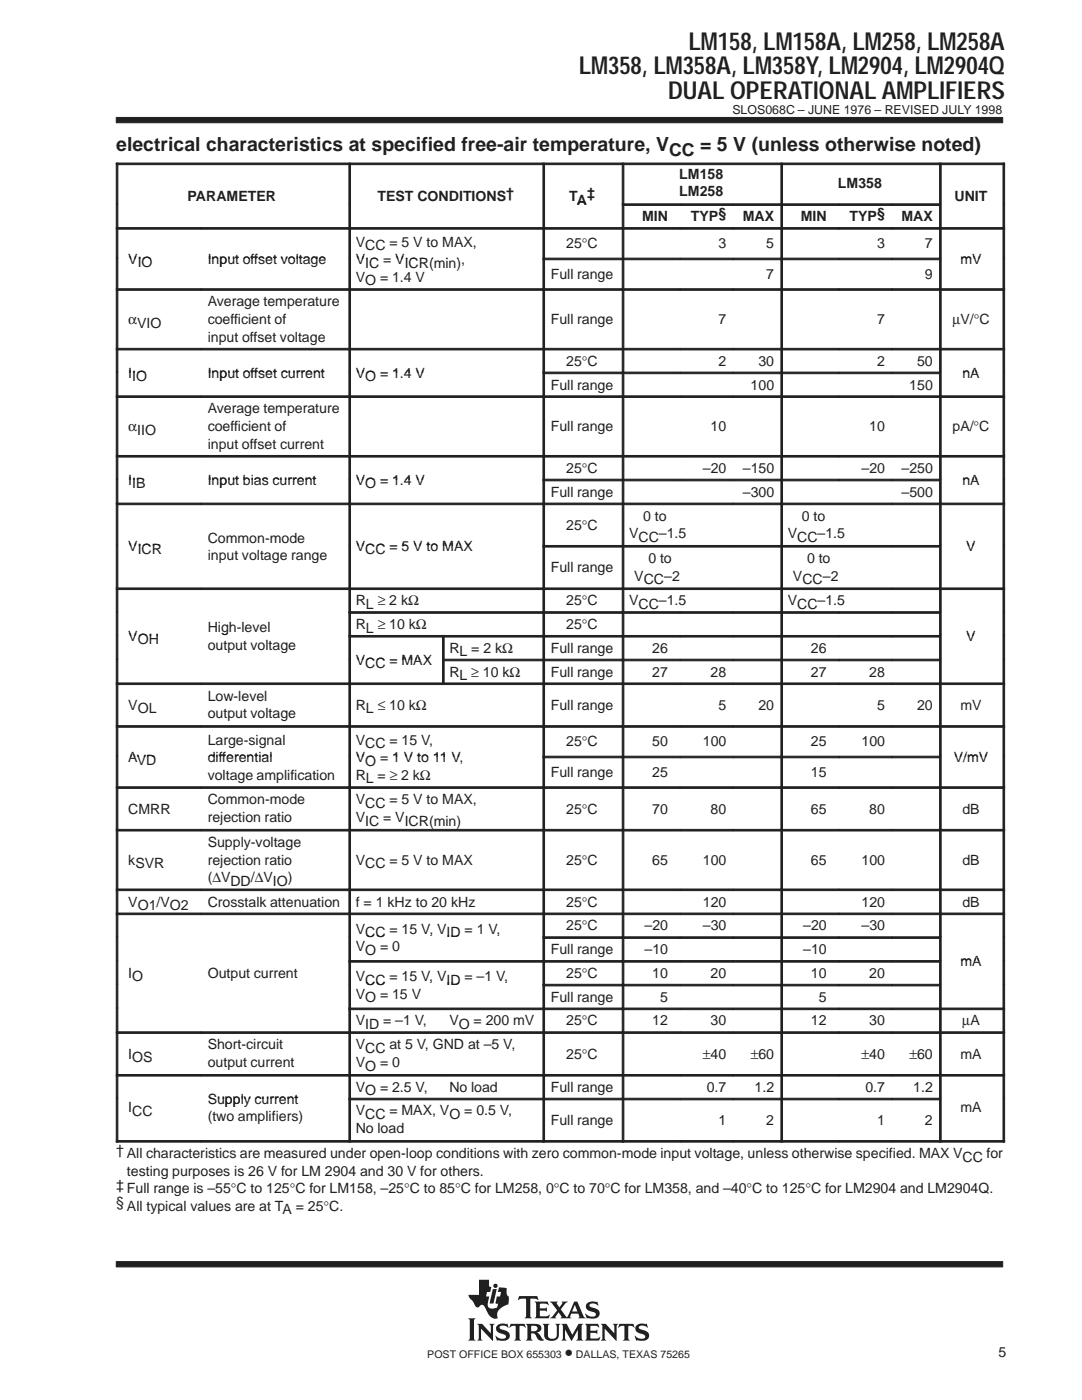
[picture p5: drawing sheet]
<svg xmlns="http://www.w3.org/2000/svg" width="216mm" height="279mm" viewBox="0 0 216 279" stroke-linecap="round" stroke-linejoin="round" font-family="sans-serif">
<g fill="#231f20" stroke="#231f20" stroke-width=".2">
<path d="M23.2 23.4h176.9v1.1h-176.9z" fill-rule="evenodd"/>
<path d="M23.2 251.8h176.9v1h-176.9z" fill-rule="evenodd"/>
</g>
<g fill="#231f20">
<path d="M98.3 257.3h.8l-.6 2.8h-.8z"/>
<path d="M104.9 264.2h1.9a.9 .9 0 0 1 1 .3 .9 .9 0 0 1 0 1.2l-.7 .2 .5 .4 .9 1.2a1.2 1.2 0 0 1-1.6-1l-.3-.4h-.6v1l.3 .4h-1.4l.3-.5v-2.3z" fill-rule="evenodd"/>
<path d="M109.7 259.8h1.6l-.2 .3 .5 .8 .6-.8-.1-.3h1.2l-.4 .2-1 1.3 1.2 1.6 1.5-3.1h.6l1.2 2.9 .4 .4-1.4-.1a.22 .22 0 0 0 .2-.1 .22 .22 0 0 0 0-.3l-.2-.4h-1.4l-.2 .7 .2 .2h-2.2l.2-.3-.5-.9-.7 .9 .2 .3h-1.3l.6-.4 .9-1.2z" fill-rule="evenodd"/>
<path d="M127.1 264.4l.8-.3 .9 .2 .2-.2 .3 .8-.1 .1a1.2 1.2 0 0 0-1.7-.1 1.47 1.47 0 0 0 1.3 .7 1.03 1.03 0 0 1 .7 1.2 1.03 1.03 0 0 1-1.2 .8l-1.1-.1-.2 .1-.4-1 .9 .5h.9a.45 .45 0 0 0 .4-.5 .45 .45 0 0 0-.6-.3l-.2-.1a1.11 1.11 0 0 1-1.2-1.5z" fill-rule="evenodd"/>
<path d="M123.6 264.2h2.8l.2 .8-.6-.4h-.5l-.1 .1v2.4l.3 .4h-1.4l.3-.4v-2.4l-.1-.1h-.5l-.7 .4z" fill-rule="evenodd"/>
<path d="M116.7 264.2h2.6l.2 .8-.6-.4-1.1 .1v.9h1.1l.3-.3v.9l-.4-.2h-1v1l1.3 .1 .7-.3-.3 .7h-2.8l.3-.4v-2.5z" fill-rule="evenodd"/>
<path d="M119.9 264.2h1l1.7 1.9v-1.5l-.3-.4h1l-.3 .4v3l-2.3-2.4v2l.3 .3h-1.1l.3-.4v-2.5z" fill-rule="evenodd"/>
<path d="M112 264.2h1.1l1.1 2.2 1.2-2.2h1l-.3 .4v2.6l.3 .3h-1.4l.3-.4v-1.7l-1.3 2.2-1.3-2.3v1.8l.4 .4h-1.1l.3-.5v-2.3z" fill-rule="evenodd"/>
<path d="M99.3 264.4l.7-.2 1.1 .1 .1-.2 .3 .8-.6-.3h-.8a.41 .41 0 0 0-.4 .4 .41 .41 0 0 0 .5 .4 1.29 1.29 0 0 1 1.5 1.4 1.08 1.08 0 0 1-1.2 .8l-1.1-.1-.2 .1-.4-1 .8 .5 .5 .1 .6-.1 .3-.3a.72 .72 0 0 0-.9-.6 .99 .99 0 0 1-1-.6 .99 .99 0 0 1 .2-1.2z" fill-rule="evenodd"/>
<path d="M101.9 264.2h2.8l.2 .8-.7-.4h-.4l-.1 .1v2.4l.3 .4h-1.4l.3-.4v-2.4l-.1-.1h-.5l-.7 .4z" fill-rule="evenodd"/>
<path d="M108.3 264.2h1.3l-.3 .4v2a.65 .65 0 0 0 .7 .6l.6-.1 .4-.4 .1-2-.3-.5h1l-.3 .4v1.8a1.54 1.54 0 0 1-2.4 .9l-.5-.6v-2.1z" fill-rule="evenodd"/>
<path d="M95.2 264.2h1l1.7 1.9v-1.5l-.3-.4h1.1l-.3 .4v3l-2.4-2.4v1.9l.3 .4h-1.1l.3-.5v-2.3z" fill-rule="evenodd"/>
<path d="M93.4 263.1h1.5l-.3 .4v3.6l.3 .4h-1.5l.3-.4v-3.6z" fill-rule="evenodd"/>
<path d="M103.6 258.7h3.6l.2 .8-.4-.3h-1.2v3.6l.3 .3h-1.4l.2-.2 .1-.3v-3.2l-.1-.2h-.8l-.7 .3z" fill-rule="evenodd"/>
<path d="M106.7 259.8h2.6l.1 .7-.5-.3-1.2 .1v.8h1.1l.3-.2v.9l-.4-.2h-1v1l.2 .1h1.2l.5-.4 .1 .1-.2 .7h-2.8l.3-.5v-2.3z" fill-rule="evenodd"/>
<path d="M117.1 260.2a2.09 2.09 0 0 1 1.9-.3l.2-.2 .1 .9a1.22 1.22 0 0 0-1.7-.1 .82 .82 0 0 0 .9 .5 1.06 1.06 0 0 1 1.2 1.1 1.06 1.06 0 0 1-1.2 1.1l-1.2-.2-.2 .2-.3-1 .8 .5 .8 .1a.46 .46 0 0 0 .5-.5 .46 .46 0 0 0-.5-.5h-.2a1.11 1.11 0 0 1-1.2-1.6z" fill-rule="evenodd"/>
<path d="M95.6 255.4h2v1.3l.4 .2-.2 .9h-.6l-.2 .9h.6l-.3 1.3 .1 .7a.9 .9 0 0 0 1.2 .4l.6-.2 .2-.7-.5-.1 .2-1.4h.7l.2-.9h-.7l.3-.9 1.5 .2v1.1l.2 .4 .2 .1v.7a.81 .81 0 0 1-.6 1.1 2.73 2.73 0 0 0-1.7 1.7l.1 .8-.1 .1a1.81 1.81 0 0 1-2.1-1.5l-.3-.6a.7 .7 0 0 0-.6-.6 .7 .7 0 0 0-.7 .5 1.12 1.12 0 0 1-1.1-1.1l-.7-.8-.2-.6h2.1z" fill-rule="evenodd"/>
<circle cx="98.9" cy="256.6" r=".43"/>
</g>
<g fill="#fff">
<path d="M114.7 260.4l.5 1.3h-1z"/>
<path d="M106 264.6h.6a.56 .56 0 0 1 .6 .5 .56 .56 0 0 1-.6 .6h-.6z" fill-rule="evenodd"/>
</g>
<g fill="#231f20" stroke="#231f20" stroke-width=".2">
<path d="M23.2 32.5h.3v8.2h-.3z" fill-rule="evenodd"/>
<path d="M23.2 32.5h46.4v.4h-46.4z" fill-rule="evenodd"/>
<path d="M69.6 32.5h.3v8.2h-.3z" fill-rule="evenodd"/>
<path d="M69.6 32.5h38.7v.4h-38.7z" fill-rule="evenodd"/>
<path d="M108.3 32.5h.4v8.2h-.4z" fill-rule="evenodd"/>
<path d="M108.3 32.5h15.8v.4h-15.8z" fill-rule="evenodd"/>
<path d="M124.2 32.5h.3v8.2h-.3z" fill-rule="evenodd"/>
<path d="M124.2 32.5h31.6v.4h-31.6z" fill-rule="evenodd"/>
<path d="M155.8 32.5h.3v8.2h-.3z" fill-rule="evenodd"/>
<path d="M155.8 32.5h31.7v.4h-31.7z" fill-rule="evenodd"/>
<path d="M187.5 32.5h.3v8.2h-.3z" fill-rule="evenodd"/>
<path d="M200.1 32.5h.4v8.2h-.4z" fill-rule="evenodd"/>
<path d="M187.5 32.5h13v.4h-13z" fill-rule="evenodd"/>
<path d="M23.2 40.7h.3v4.7h-.3z" fill-rule="evenodd"/>
<path d="M69.6 40.7h.3v4.7h-.3z" fill-rule="evenodd"/>
<path d="M108.3 40.7h.4v4.7h-.4z" fill-rule="evenodd"/>
<path d="M124.2 40.7h.3v4.7h-.3z" fill-rule="evenodd"/>
<path d="M124.2 40.7h11.5v.3h-11.5z" fill-rule="evenodd"/>
<path d="M135.8 40.7h10.5v.3h-10.5z" fill-rule="evenodd"/>
<path d="M146.3 40.7h9.5v.3h-9.5z" fill-rule="evenodd"/>
<path d="M155.8 40.7h.3v4.7h-.3z" fill-rule="evenodd"/>
<path d="M155.8 40.7h11.6v.3h-11.6z" fill-rule="evenodd"/>
<path d="M167.4 40.7h10.6v.3h-10.6z" fill-rule="evenodd"/>
<path d="M178 40.7h9.5v.3h-9.5z" fill-rule="evenodd"/>
<path d="M187.5 40.7h.3v4.7h-.3z" fill-rule="evenodd"/>
<path d="M200.1 40.7h.4v4.7h-.4z" fill-rule="evenodd"/>
<path d="M23.2 45.4h.3v6.1h-.3z" fill-rule="evenodd"/>
<path d="M23.2 45.4h16.9v.3h-16.9z" fill-rule="evenodd"/>
<path d="M40.1 45.4h29.5v.3h-29.5z" fill-rule="evenodd"/>
<path d="M69.6 45.4h.3v6.1h-.3z" fill-rule="evenodd"/>
<path d="M69.6 45.4h38.7v.3h-38.7z" fill-rule="evenodd"/>
<path d="M108.3 45.4h.4v6.1h-.4z" fill-rule="evenodd"/>
<path d="M108.3 45.4h15.8v.3h-15.8z" fill-rule="evenodd"/>
<path d="M124.2 45.4h.3v6.1h-.3z" fill-rule="evenodd"/>
<path d="M124.2 45.4h11.5v.3h-11.5z" fill-rule="evenodd"/>
<path d="M135.8 45.4h10.5v.3h-10.5z" fill-rule="evenodd"/>
<path d="M146.3 45.4h9.5v.3h-9.5z" fill-rule="evenodd"/>
<path d="M155.8 45.4h.3v6.1h-.3z" fill-rule="evenodd"/>
<path d="M155.8 45.4h11.6v.3h-11.6z" fill-rule="evenodd"/>
<path d="M167.4 45.4h10.6v.3h-10.6z" fill-rule="evenodd"/>
<path d="M178 45.4h9.5v.3h-9.5z" fill-rule="evenodd"/>
<path d="M187.5 45.4h.3v6.1h-.3z" fill-rule="evenodd"/>
<path d="M200.1 45.4h.4v6.1h-.4z" fill-rule="evenodd"/>
<path d="M187.5 45.4h13v.3h-13z" fill-rule="evenodd"/>
<path d="M23.2 51.5h.3v6.1h-.3z" fill-rule="evenodd"/>
<path d="M69.6 51.5h.3v6.1h-.3z" fill-rule="evenodd"/>
<path d="M108.3 51.5h.4v6.1h-.4z" fill-rule="evenodd"/>
<path d="M108.3 51.5h15.8v.3h-15.8z" fill-rule="evenodd"/>
<path d="M124.2 51.5h.3v6.1h-.3z" fill-rule="evenodd"/>
<path d="M124.2 51.5h11.5v.3h-11.5z" fill-rule="evenodd"/>
<path d="M135.8 51.5h10.5v.3h-10.5z" fill-rule="evenodd"/>
<path d="M146.3 51.5h9.5v.3h-9.5z" fill-rule="evenodd"/>
<path d="M155.8 51.5h.3v6.1h-.3z" fill-rule="evenodd"/>
<path d="M155.8 51.5h11.6v.3h-11.6z" fill-rule="evenodd"/>
<path d="M167.4 51.5h10.6v.3h-10.6z" fill-rule="evenodd"/>
<path d="M178 51.5h9.5v.3h-9.5z" fill-rule="evenodd"/>
<path d="M187.5 51.5h.3v6.1h-.3z" fill-rule="evenodd"/>
<path d="M200.1 51.5h.4v6.1h-.4z" fill-rule="evenodd"/>
<path d="M23.2 57.6h.3v11.9h-.3z" fill-rule="evenodd"/>
<path d="M23.2 57.6h16.9v.3h-16.9z" fill-rule="evenodd"/>
<path d="M40.1 57.6h29.5v.3h-29.5z" fill-rule="evenodd"/>
<path d="M69.6 57.6h.3v11.9h-.3z" fill-rule="evenodd"/>
<path d="M69.6 57.6h38.7v.3h-38.7z" fill-rule="evenodd"/>
<path d="M108.3 57.6h.4v11.9h-.4z" fill-rule="evenodd"/>
<path d="M108.3 57.6h15.8v.3h-15.8z" fill-rule="evenodd"/>
<path d="M124.2 57.6h.3v11.9h-.3z" fill-rule="evenodd"/>
<path d="M124.2 57.6h11.5v.3h-11.5z" fill-rule="evenodd"/>
<path d="M135.8 57.6h10.5v.3h-10.5z" fill-rule="evenodd"/>
<path d="M146.3 57.6h9.5v.3h-9.5z" fill-rule="evenodd"/>
<path d="M155.8 57.6h.3v11.9h-.3z" fill-rule="evenodd"/>
<path d="M155.8 57.6h11.6v.3h-11.6z" fill-rule="evenodd"/>
<path d="M167.4 57.6h10.6v.3h-10.6z" fill-rule="evenodd"/>
<path d="M178 57.6h9.5v.3h-9.5z" fill-rule="evenodd"/>
<path d="M187.5 57.6h.3v11.9h-.3z" fill-rule="evenodd"/>
<path d="M200.1 57.6h.4v11.9h-.4z" fill-rule="evenodd"/>
<path d="M187.5 57.6h13v.3h-13z" fill-rule="evenodd"/>
<path d="M23.2 69.5h.3v4.7h-.3z" fill-rule="evenodd"/>
<path d="M23.2 69.5h16.9v.3h-16.9z" fill-rule="evenodd"/>
<path d="M40.1 69.5h29.5v.3h-29.5z" fill-rule="evenodd"/>
<path d="M69.6 69.5h.3v4.7h-.3z" fill-rule="evenodd"/>
<path d="M69.6 69.5h38.7v.3h-38.7z" fill-rule="evenodd"/>
<path d="M108.3 69.5h.4v4.7h-.4z" fill-rule="evenodd"/>
<path d="M108.3 69.5h15.8v.3h-15.8z" fill-rule="evenodd"/>
<path d="M124.2 69.5h.3v4.7h-.3z" fill-rule="evenodd"/>
<path d="M124.2 69.5h11.5v.3h-11.5z" fill-rule="evenodd"/>
<path d="M135.8 69.5h10.5v.3h-10.5z" fill-rule="evenodd"/>
<path d="M146.3 69.5h9.5v.3h-9.5z" fill-rule="evenodd"/>
<path d="M155.8 69.5h.3v4.7h-.3z" fill-rule="evenodd"/>
<path d="M155.8 69.5h11.6v.3h-11.6z" fill-rule="evenodd"/>
<path d="M167.4 69.5h10.6v.3h-10.6z" fill-rule="evenodd"/>
<path d="M178 69.5h9.5v.3h-9.5z" fill-rule="evenodd"/>
<path d="M187.5 69.5h.3v4.7h-.3z" fill-rule="evenodd"/>
<path d="M200.1 69.5h.4v4.7h-.4z" fill-rule="evenodd"/>
<path d="M187.5 69.5h13v.3h-13z" fill-rule="evenodd"/>
<path d="M23.2 74.3h.3v4.7h-.3z" fill-rule="evenodd"/>
<path d="M69.6 74.3h.3v4.7h-.3z" fill-rule="evenodd"/>
<path d="M108.3 74.3h.4v4.7h-.4z" fill-rule="evenodd"/>
<path d="M108.3 74.3h15.8v.3h-15.8z" fill-rule="evenodd"/>
<path d="M124.2 74.3h.3v4.7h-.3z" fill-rule="evenodd"/>
<path d="M124.2 74.3h11.5v.3h-11.5z" fill-rule="evenodd"/>
<path d="M135.8 74.3h10.5v.3h-10.5z" fill-rule="evenodd"/>
<path d="M146.3 74.3h9.5v.3h-9.5z" fill-rule="evenodd"/>
<path d="M155.8 74.3h.3v4.7h-.3z" fill-rule="evenodd"/>
<path d="M155.8 74.3h11.6v.3h-11.6z" fill-rule="evenodd"/>
<path d="M167.4 74.3h10.6v.3h-10.6z" fill-rule="evenodd"/>
<path d="M178 74.3h9.5v.3h-9.5z" fill-rule="evenodd"/>
<path d="M187.5 74.3h.3v4.7h-.3z" fill-rule="evenodd"/>
<path d="M200.1 74.3h.4v4.7h-.4z" fill-rule="evenodd"/>
<path d="M23.2 79h.3v11.9h-.3z" fill-rule="evenodd"/>
<path d="M23.2 79h16.9v.3h-16.9z" fill-rule="evenodd"/>
<path d="M40.1 79h29.5v.3h-29.5z" fill-rule="evenodd"/>
<path d="M69.6 79h.3v11.9h-.3z" fill-rule="evenodd"/>
<path d="M69.6 79h38.7v.3h-38.7z" fill-rule="evenodd"/>
<path d="M108.3 79h.4v11.9h-.4z" fill-rule="evenodd"/>
<path d="M108.3 79h15.8v.3h-15.8z" fill-rule="evenodd"/>
<path d="M124.2 79h.3v11.9h-.3z" fill-rule="evenodd"/>
<path d="M124.2 79h11.5v.3h-11.5z" fill-rule="evenodd"/>
<path d="M135.8 79h10.5v.3h-10.5z" fill-rule="evenodd"/>
<path d="M146.3 79h9.5v.3h-9.5z" fill-rule="evenodd"/>
<path d="M155.8 79h.3v11.9h-.3z" fill-rule="evenodd"/>
<path d="M155.8 79h11.6v.3h-11.6z" fill-rule="evenodd"/>
<path d="M167.4 79h10.6v.3h-10.6z" fill-rule="evenodd"/>
<path d="M178 79h9.5v.3h-9.5z" fill-rule="evenodd"/>
<path d="M187.5 79h.3v11.9h-.3z" fill-rule="evenodd"/>
<path d="M200.1 79h.4v11.9h-.4z" fill-rule="evenodd"/>
<path d="M187.5 79h13v.3h-13z" fill-rule="evenodd"/>
<path d="M23.2 90.9h.3v4.7h-.3z" fill-rule="evenodd"/>
<path d="M23.2 90.9h16.9v.3h-16.9z" fill-rule="evenodd"/>
<path d="M40.1 90.9h29.5v.3h-29.5z" fill-rule="evenodd"/>
<path d="M69.6 90.9h.3v4.7h-.3z" fill-rule="evenodd"/>
<path d="M69.6 90.9h38.7v.3h-38.7z" fill-rule="evenodd"/>
<path d="M108.3 90.9h.4v4.7h-.4z" fill-rule="evenodd"/>
<path d="M108.3 90.9h15.8v.3h-15.8z" fill-rule="evenodd"/>
<path d="M124.2 90.9h.3v4.7h-.3z" fill-rule="evenodd"/>
<path d="M124.2 90.9h11.5v.3h-11.5z" fill-rule="evenodd"/>
<path d="M135.8 90.9h10.5v.3h-10.5z" fill-rule="evenodd"/>
<path d="M146.3 90.9h9.5v.3h-9.5z" fill-rule="evenodd"/>
<path d="M155.8 90.9h.3v4.7h-.3z" fill-rule="evenodd"/>
<path d="M155.8 90.9h11.6v.3h-11.6z" fill-rule="evenodd"/>
<path d="M167.4 90.9h10.6v.3h-10.6z" fill-rule="evenodd"/>
<path d="M178 90.9h9.5v.3h-9.5z" fill-rule="evenodd"/>
<path d="M187.5 90.9h.3v4.7h-.3z" fill-rule="evenodd"/>
<path d="M200.1 90.9h.4v4.7h-.4z" fill-rule="evenodd"/>
<path d="M187.5 90.9h13v.3h-13z" fill-rule="evenodd"/>
<path d="M23.2 95.6h.3v4.8h-.3z" fill-rule="evenodd"/>
<path d="M69.6 95.6h.3v4.8h-.3z" fill-rule="evenodd"/>
<path d="M108.3 95.6h.4v4.8h-.4z" fill-rule="evenodd"/>
<path d="M108.3 95.6h15.8v.4h-15.8z" fill-rule="evenodd"/>
<path d="M124.2 95.6h.3v4.8h-.3z" fill-rule="evenodd"/>
<path d="M124.2 95.6h11.5v.4h-11.5z" fill-rule="evenodd"/>
<path d="M135.8 95.6h10.5v.4h-10.5z" fill-rule="evenodd"/>
<path d="M146.3 95.6h9.5v.4h-9.5z" fill-rule="evenodd"/>
<path d="M155.8 95.6h.3v4.8h-.3z" fill-rule="evenodd"/>
<path d="M155.8 95.6h11.6v.4h-11.6z" fill-rule="evenodd"/>
<path d="M167.4 95.6h10.6v.4h-10.6z" fill-rule="evenodd"/>
<path d="M178 95.6h9.5v.4h-9.5z" fill-rule="evenodd"/>
<path d="M187.5 95.6h.3v4.8h-.3z" fill-rule="evenodd"/>
<path d="M200.1 95.6h.4v4.8h-.4z" fill-rule="evenodd"/>
<path d="M23.2 100.4h.3v8.4h-.3z" fill-rule="evenodd"/>
<path d="M23.2 100.4h16.9v.3h-16.9z" fill-rule="evenodd"/>
<path d="M40.1 100.4h29.5v.3h-29.5z" fill-rule="evenodd"/>
<path d="M69.6 100.4h.3v8.4h-.3z" fill-rule="evenodd"/>
<path d="M69.6 100.4h38.7v.3h-38.7z" fill-rule="evenodd"/>
<path d="M108.3 100.4h.4v8.4h-.4z" fill-rule="evenodd"/>
<path d="M108.3 100.4h15.8v.3h-15.8z" fill-rule="evenodd"/>
<path d="M124.2 100.4h.3v8.4h-.3z" fill-rule="evenodd"/>
<path d="M124.2 100.4h22.1v.3h-22.1z" fill-rule="evenodd"/>
<path d="M146.3 100.4h9.5v.3h-9.5z" fill-rule="evenodd"/>
<path d="M155.8 100.4h.3v8.4h-.3z" fill-rule="evenodd"/>
<path d="M155.8 100.4h22.2v.3h-22.2z" fill-rule="evenodd"/>
<path d="M178 100.4h9.5v.3h-9.5z" fill-rule="evenodd"/>
<path d="M187.5 100.4h.3v8.4h-.3z" fill-rule="evenodd"/>
<path d="M200.1 100.4h.4v8.4h-.4z" fill-rule="evenodd"/>
<path d="M187.5 100.4h13v.3h-13z" fill-rule="evenodd"/>
<path d="M23.2 108.9h.3v8.4h-.3z" fill-rule="evenodd"/>
<path d="M69.6 108.9h.3v8.4h-.3z" fill-rule="evenodd"/>
<path d="M108.3 108.9h.4v8.4h-.4z" fill-rule="evenodd"/>
<path d="M108.3 108.9h15.8v.3h-15.8z" fill-rule="evenodd"/>
<path d="M124.2 108.9h.3v8.4h-.3z" fill-rule="evenodd"/>
<path d="M124.2 108.9h22.1v.3h-22.1z" fill-rule="evenodd"/>
<path d="M146.3 108.9h9.5v.3h-9.5z" fill-rule="evenodd"/>
<path d="M155.8 108.9h.3v8.4h-.3z" fill-rule="evenodd"/>
<path d="M155.8 108.9h22.2v.3h-22.2z" fill-rule="evenodd"/>
<path d="M178 108.9h9.5v.3h-9.5z" fill-rule="evenodd"/>
<path d="M187.5 108.9h.3v8.4h-.3z" fill-rule="evenodd"/>
<path d="M200.1 108.9h.4v8.4h-.4z" fill-rule="evenodd"/>
<path d="M23.2 117.3h.3v4.8h-.3z" fill-rule="evenodd"/>
<path d="M23.2 117.3h16.9v.4h-16.9z" fill-rule="evenodd"/>
<path d="M40.1 117.3h29.5v.4h-29.5z" fill-rule="evenodd"/>
<path d="M69.6 117.3h.3v4.8h-.3z" fill-rule="evenodd"/>
<path d="M69.6 117.3h38.7v.4h-38.7z" fill-rule="evenodd"/>
<path d="M108.3 117.3h.4v4.8h-.4z" fill-rule="evenodd"/>
<path d="M108.3 117.3h15.8v.4h-15.8z" fill-rule="evenodd"/>
<path d="M124.2 117.3h.3v4.8h-.3z" fill-rule="evenodd"/>
<path d="M124.2 117.3h22.1v.4h-22.1z" fill-rule="evenodd"/>
<path d="M146.3 117.3h9.5v.4h-9.5z" fill-rule="evenodd"/>
<path d="M155.8 117.3h.3v4.8h-.3z" fill-rule="evenodd"/>
<path d="M155.8 117.3h22.2v.4h-22.2z" fill-rule="evenodd"/>
<path d="M178 117.3h9.5v.4h-9.5z" fill-rule="evenodd"/>
<path d="M187.5 117.3h.3v4.8h-.3z" fill-rule="evenodd"/>
<path d="M200.1 117.3h.4v4.8h-.4z" fill-rule="evenodd"/>
<path d="M187.5 117.3h13v.4h-13z" fill-rule="evenodd"/>
<path d="M23.2 122.1h.3v4.7h-.3z" fill-rule="evenodd"/>
<path d="M69.6 122.1h.3v4.7h-.3z" fill-rule="evenodd"/>
<path d="M69.6 122.1h38.7v.3h-38.7z" fill-rule="evenodd"/>
<path d="M108.3 122.1h.4v4.7h-.4z" fill-rule="evenodd"/>
<path d="M108.3 122.1h15.8v.3h-15.8z" fill-rule="evenodd"/>
<path d="M124.2 122.1h.3v4.7h-.3z" fill-rule="evenodd"/>
<path d="M124.2 122.1h11.5v.3h-11.5z" fill-rule="evenodd"/>
<path d="M135.8 122.1h10.5v.3h-10.5z" fill-rule="evenodd"/>
<path d="M146.3 122.1h9.5v.3h-9.5z" fill-rule="evenodd"/>
<path d="M155.8 122.1h.3v4.7h-.3z" fill-rule="evenodd"/>
<path d="M155.8 122.1h11.6v.3h-11.6z" fill-rule="evenodd"/>
<path d="M167.4 122.1h10.6v.3h-10.6z" fill-rule="evenodd"/>
<path d="M178 122.1h9.5v.3h-9.5z" fill-rule="evenodd"/>
<path d="M187.5 122.1h.3v4.7h-.3z" fill-rule="evenodd"/>
<path d="M200.1 122.1h.4v4.7h-.4z" fill-rule="evenodd"/>
<path d="M23.2 126.8h.3v4.7h-.3z" fill-rule="evenodd"/>
<path d="M69.6 126.8h.3v4.7h-.3z" fill-rule="evenodd"/>
<path d="M69.6 126.8h18.7v.3h-18.7z" fill-rule="evenodd"/>
<path d="M88.3 126.8h.3v4.7h-.3z" fill-rule="evenodd"/>
<path d="M88.3 126.8h20v.3h-20z" fill-rule="evenodd"/>
<path d="M108.3 126.8h.4v4.7h-.4z" fill-rule="evenodd"/>
<path d="M108.3 126.8h15.8v.3h-15.8z" fill-rule="evenodd"/>
<path d="M124.2 126.8h.3v4.7h-.3z" fill-rule="evenodd"/>
<path d="M124.2 126.8h11.5v.3h-11.5z" fill-rule="evenodd"/>
<path d="M135.8 126.8h10.5v.3h-10.5z" fill-rule="evenodd"/>
<path d="M146.3 126.8h9.5v.3h-9.5z" fill-rule="evenodd"/>
<path d="M155.8 126.8h.3v4.7h-.3z" fill-rule="evenodd"/>
<path d="M155.8 126.8h11.6v.3h-11.6z" fill-rule="evenodd"/>
<path d="M167.4 126.8h10.6v.3h-10.6z" fill-rule="evenodd"/>
<path d="M178 126.8h9.5v.3h-9.5z" fill-rule="evenodd"/>
<path d="M187.5 126.8h.3v4.7h-.3z" fill-rule="evenodd"/>
<path d="M200.1 126.8h.4v4.7h-.4z" fill-rule="evenodd"/>
<path d="M23.2 131.6h.3v4.7h-.3z" fill-rule="evenodd"/>
<path d="M69.6 131.6h.3v4.7h-.3z" fill-rule="evenodd"/>
<path d="M88.3 131.6h.3v4.7h-.3z" fill-rule="evenodd"/>
<path d="M88.3 131.6h20v.3h-20z" fill-rule="evenodd"/>
<path d="M108.3 131.6h.4v4.7h-.4z" fill-rule="evenodd"/>
<path d="M108.3 131.6h15.8v.3h-15.8z" fill-rule="evenodd"/>
<path d="M124.2 131.6h.3v4.7h-.3z" fill-rule="evenodd"/>
<path d="M124.2 131.6h11.5v.3h-11.5z" fill-rule="evenodd"/>
<path d="M135.8 131.6h10.5v.3h-10.5z" fill-rule="evenodd"/>
<path d="M146.3 131.6h9.5v.3h-9.5z" fill-rule="evenodd"/>
<path d="M155.8 131.6h.3v4.7h-.3z" fill-rule="evenodd"/>
<path d="M155.8 131.6h11.6v.3h-11.6z" fill-rule="evenodd"/>
<path d="M167.4 131.6h10.6v.3h-10.6z" fill-rule="evenodd"/>
<path d="M178 131.6h9.5v.3h-9.5z" fill-rule="evenodd"/>
<path d="M187.5 131.6h.3v4.7h-.3z" fill-rule="evenodd"/>
<path d="M200.1 131.6h.4v4.7h-.4z" fill-rule="evenodd"/>
<path d="M23.2 136.3h.3v8.5h-.3z" fill-rule="evenodd"/>
<path d="M23.2 136.3h16.9v.3h-16.9z" fill-rule="evenodd"/>
<path d="M40.1 136.3h29.5v.3h-29.5z" fill-rule="evenodd"/>
<path d="M69.6 136.3h.3v8.5h-.3z" fill-rule="evenodd"/>
<path d="M69.6 136.3h38.7v.3h-38.7z" fill-rule="evenodd"/>
<path d="M108.3 136.3h.4v8.5h-.4z" fill-rule="evenodd"/>
<path d="M108.3 136.3h15.8v.3h-15.8z" fill-rule="evenodd"/>
<path d="M124.2 136.3h.3v8.5h-.3z" fill-rule="evenodd"/>
<path d="M124.2 136.3h11.5v.3h-11.5z" fill-rule="evenodd"/>
<path d="M135.8 136.3h10.5v.3h-10.5z" fill-rule="evenodd"/>
<path d="M146.3 136.3h9.5v.3h-9.5z" fill-rule="evenodd"/>
<path d="M155.8 136.3h.3v8.5h-.3z" fill-rule="evenodd"/>
<path d="M155.8 136.3h11.6v.3h-11.6z" fill-rule="evenodd"/>
<path d="M167.4 136.3h10.6v.3h-10.6z" fill-rule="evenodd"/>
<path d="M178 136.3h9.5v.3h-9.5z" fill-rule="evenodd"/>
<path d="M187.5 136.3h.3v8.5h-.3z" fill-rule="evenodd"/>
<path d="M200.1 136.3h.4v8.5h-.4z" fill-rule="evenodd"/>
<path d="M187.5 136.3h13v.3h-13z" fill-rule="evenodd"/>
<path d="M23.2 144.8h.3v6.1h-.3z" fill-rule="evenodd"/>
<path d="M23.2 144.8h16.9v.3h-16.9z" fill-rule="evenodd"/>
<path d="M40.1 144.8h29.5v.3h-29.5z" fill-rule="evenodd"/>
<path d="M69.6 144.8h.3v6.1h-.3z" fill-rule="evenodd"/>
<path d="M69.6 144.8h38.7v.3h-38.7z" fill-rule="evenodd"/>
<path d="M108.3 144.8h.4v6.1h-.4z" fill-rule="evenodd"/>
<path d="M108.3 144.8h15.8v.3h-15.8z" fill-rule="evenodd"/>
<path d="M124.2 144.8h.3v6.1h-.3z" fill-rule="evenodd"/>
<path d="M124.2 144.8h11.5v.3h-11.5z" fill-rule="evenodd"/>
<path d="M135.8 144.8h10.5v.3h-10.5z" fill-rule="evenodd"/>
<path d="M146.3 144.8h9.5v.3h-9.5z" fill-rule="evenodd"/>
<path d="M155.8 144.8h.3v6.1h-.3z" fill-rule="evenodd"/>
<path d="M155.8 144.8h11.6v.3h-11.6z" fill-rule="evenodd"/>
<path d="M167.4 144.8h10.6v.3h-10.6z" fill-rule="evenodd"/>
<path d="M178 144.8h9.5v.3h-9.5z" fill-rule="evenodd"/>
<path d="M187.5 144.8h.3v6.1h-.3z" fill-rule="evenodd"/>
<path d="M200.1 144.8h.4v6.1h-.4z" fill-rule="evenodd"/>
<path d="M187.5 144.8h13v.3h-13z" fill-rule="evenodd"/>
<path d="M23.2 150.9h.3v6.1h-.3z" fill-rule="evenodd"/>
<path d="M69.6 150.9h.3v6.1h-.3z" fill-rule="evenodd"/>
<path d="M108.3 150.9h.4v6.1h-.4z" fill-rule="evenodd"/>
<path d="M108.3 150.9h15.8v.3h-15.8z" fill-rule="evenodd"/>
<path d="M124.2 150.9h.3v6.1h-.3z" fill-rule="evenodd"/>
<path d="M124.2 150.9h11.5v.3h-11.5z" fill-rule="evenodd"/>
<path d="M135.8 150.9h10.5v.3h-10.5z" fill-rule="evenodd"/>
<path d="M146.3 150.9h9.5v.3h-9.5z" fill-rule="evenodd"/>
<path d="M155.8 150.9h.3v6.1h-.3z" fill-rule="evenodd"/>
<path d="M155.8 150.9h11.6v.3h-11.6z" fill-rule="evenodd"/>
<path d="M167.4 150.9h10.6v.3h-10.6z" fill-rule="evenodd"/>
<path d="M178 150.9h9.5v.3h-9.5z" fill-rule="evenodd"/>
<path d="M187.5 150.9h.3v6.1h-.3z" fill-rule="evenodd"/>
<path d="M200.1 150.9h.4v6.1h-.4z" fill-rule="evenodd"/>
<path d="M23.2 157h.3v8.5h-.3z" fill-rule="evenodd"/>
<path d="M23.2 157h16.9v.3h-16.9z" fill-rule="evenodd"/>
<path d="M40.1 157h29.5v.3h-29.5z" fill-rule="evenodd"/>
<path d="M69.6 157h.3v8.5h-.3z" fill-rule="evenodd"/>
<path d="M69.6 157h38.7v.3h-38.7z" fill-rule="evenodd"/>
<path d="M108.3 157h.4v8.5h-.4z" fill-rule="evenodd"/>
<path d="M108.3 157h15.8v.3h-15.8z" fill-rule="evenodd"/>
<path d="M124.2 157h.3v8.5h-.3z" fill-rule="evenodd"/>
<path d="M124.2 157h11.5v.3h-11.5z" fill-rule="evenodd"/>
<path d="M135.8 157h10.5v.3h-10.5z" fill-rule="evenodd"/>
<path d="M146.3 157h9.5v.3h-9.5z" fill-rule="evenodd"/>
<path d="M155.8 157h.3v8.5h-.3z" fill-rule="evenodd"/>
<path d="M155.8 157h11.6v.3h-11.6z" fill-rule="evenodd"/>
<path d="M167.4 157h10.6v.3h-10.6z" fill-rule="evenodd"/>
<path d="M178 157h9.5v.3h-9.5z" fill-rule="evenodd"/>
<path d="M187.5 157h.3v8.5h-.3z" fill-rule="evenodd"/>
<path d="M200.1 157h.4v8.5h-.4z" fill-rule="evenodd"/>
<path d="M187.5 157h13v.3h-13z" fill-rule="evenodd"/>
<path d="M23.2 165.5h.3v11.9h-.3z" fill-rule="evenodd"/>
<path d="M23.2 165.5h16.9v.3h-16.9z" fill-rule="evenodd"/>
<path d="M40.1 165.5h29.5v.3h-29.5z" fill-rule="evenodd"/>
<path d="M69.6 165.5h.3v11.9h-.3z" fill-rule="evenodd"/>
<path d="M69.6 165.5h38.7v.3h-38.7z" fill-rule="evenodd"/>
<path d="M108.3 165.5h.4v11.9h-.4z" fill-rule="evenodd"/>
<path d="M108.3 165.5h15.8v.3h-15.8z" fill-rule="evenodd"/>
<path d="M124.2 165.5h.3v11.9h-.3z" fill-rule="evenodd"/>
<path d="M124.2 165.5h11.5v.3h-11.5z" fill-rule="evenodd"/>
<path d="M135.8 165.5h10.5v.3h-10.5z" fill-rule="evenodd"/>
<path d="M146.3 165.5h9.5v.3h-9.5z" fill-rule="evenodd"/>
<path d="M155.8 165.5h.3v11.9h-.3z" fill-rule="evenodd"/>
<path d="M155.8 165.5h11.6v.3h-11.6z" fill-rule="evenodd"/>
<path d="M167.4 165.5h10.6v.3h-10.6z" fill-rule="evenodd"/>
<path d="M178 165.5h9.5v.3h-9.5z" fill-rule="evenodd"/>
<path d="M187.5 165.5h.3v11.9h-.3z" fill-rule="evenodd"/>
<path d="M200.1 165.5h.4v11.9h-.4z" fill-rule="evenodd"/>
<path d="M187.5 165.5h13v.3h-13z" fill-rule="evenodd"/>
<path d="M23.2 177.4h.3v4.8h-.3z" fill-rule="evenodd"/>
<path d="M23.2 177.4h16.9v.3h-16.9z" fill-rule="evenodd"/>
<path d="M40.1 177.4h29.5v.3h-29.5z" fill-rule="evenodd"/>
<path d="M69.6 177.4h.3v4.8h-.3z" fill-rule="evenodd"/>
<path d="M69.6 177.4h38.7v.3h-38.7z" fill-rule="evenodd"/>
<path d="M108.3 177.4h.4v4.8h-.4z" fill-rule="evenodd"/>
<path d="M108.3 177.4h15.8v.3h-15.8z" fill-rule="evenodd"/>
<path d="M124.2 177.4h.3v4.8h-.3z" fill-rule="evenodd"/>
<path d="M124.2 177.4h11.5v.3h-11.5z" fill-rule="evenodd"/>
<path d="M135.8 177.4h10.5v.3h-10.5z" fill-rule="evenodd"/>
<path d="M146.3 177.4h9.5v.3h-9.5z" fill-rule="evenodd"/>
<path d="M155.8 177.4h.3v4.8h-.3z" fill-rule="evenodd"/>
<path d="M155.8 177.4h11.6v.3h-11.6z" fill-rule="evenodd"/>
<path d="M167.4 177.4h10.6v.3h-10.6z" fill-rule="evenodd"/>
<path d="M178 177.4h9.5v.3h-9.5z" fill-rule="evenodd"/>
<path d="M187.5 177.4h.3v4.8h-.3z" fill-rule="evenodd"/>
<path d="M200.1 177.4h.4v4.8h-.4z" fill-rule="evenodd"/>
<path d="M187.5 177.4h13v.3h-13z" fill-rule="evenodd"/>
<path d="M23.2 182.2h.3v4.7h-.3z" fill-rule="evenodd"/>
<path d="M23.2 182.2h16.9v.3h-16.9z" fill-rule="evenodd"/>
<path d="M40.1 182.2h29.5v.3h-29.5z" fill-rule="evenodd"/>
<path d="M69.6 182.2h.3v4.7h-.3z" fill-rule="evenodd"/>
<path d="M69.6 182.2h38.7v.3h-38.7z" fill-rule="evenodd"/>
<path d="M108.3 182.2h.4v4.7h-.4z" fill-rule="evenodd"/>
<path d="M108.3 182.2h15.8v.3h-15.8z" fill-rule="evenodd"/>
<path d="M124.2 182.2h.3v4.7h-.3z" fill-rule="evenodd"/>
<path d="M124.2 182.2h11.5v.3h-11.5z" fill-rule="evenodd"/>
<path d="M135.8 182.2h10.5v.3h-10.5z" fill-rule="evenodd"/>
<path d="M146.3 182.2h9.5v.3h-9.5z" fill-rule="evenodd"/>
<path d="M155.8 182.2h.3v4.7h-.3z" fill-rule="evenodd"/>
<path d="M155.8 182.2h11.6v.3h-11.6z" fill-rule="evenodd"/>
<path d="M167.4 182.2h10.6v.3h-10.6z" fill-rule="evenodd"/>
<path d="M178 182.2h9.5v.3h-9.5z" fill-rule="evenodd"/>
<path d="M187.5 182.2h.3v4.7h-.3z" fill-rule="evenodd"/>
<path d="M200.1 182.2h.4v4.7h-.4z" fill-rule="evenodd"/>
<path d="M187.5 182.2h13v.3h-13z" fill-rule="evenodd"/>
<path d="M23.2 187h.3v4.7h-.3z" fill-rule="evenodd"/>
<path d="M69.6 187h.3v4.7h-.3z" fill-rule="evenodd"/>
<path d="M108.3 187h.4v4.7h-.4z" fill-rule="evenodd"/>
<path d="M108.3 187h15.8v.3h-15.8z" fill-rule="evenodd"/>
<path d="M124.2 187h.3v4.7h-.3z" fill-rule="evenodd"/>
<path d="M124.2 187h11.5v.3h-11.5z" fill-rule="evenodd"/>
<path d="M135.8 187h10.5v.3h-10.5z" fill-rule="evenodd"/>
<path d="M146.3 187h9.5v.3h-9.5z" fill-rule="evenodd"/>
<path d="M155.8 187h.3v4.7h-.3z" fill-rule="evenodd"/>
<path d="M155.8 187h11.6v.3h-11.6z" fill-rule="evenodd"/>
<path d="M167.4 187h10.6v.3h-10.6z" fill-rule="evenodd"/>
<path d="M178 187h9.5v.3h-9.5z" fill-rule="evenodd"/>
<path d="M187.5 187h.3v4.7h-.3z" fill-rule="evenodd"/>
<path d="M200.1 187h.4v4.7h-.4z" fill-rule="evenodd"/>
<path d="M23.2 191.7h.3v4.7h-.3z" fill-rule="evenodd"/>
<path d="M69.6 191.7h.3v4.7h-.3z" fill-rule="evenodd"/>
<path d="M69.6 191.7h38.7v.3h-38.7z" fill-rule="evenodd"/>
<path d="M108.3 191.7h.4v4.7h-.4z" fill-rule="evenodd"/>
<path d="M108.3 191.7h15.8v.3h-15.8z" fill-rule="evenodd"/>
<path d="M124.2 191.7h.3v4.7h-.3z" fill-rule="evenodd"/>
<path d="M124.2 191.7h11.5v.3h-11.5z" fill-rule="evenodd"/>
<path d="M135.8 191.7h10.5v.3h-10.5z" fill-rule="evenodd"/>
<path d="M146.3 191.7h9.5v.3h-9.5z" fill-rule="evenodd"/>
<path d="M155.8 191.7h.3v4.7h-.3z" fill-rule="evenodd"/>
<path d="M155.8 191.7h11.6v.3h-11.6z" fill-rule="evenodd"/>
<path d="M167.4 191.7h10.6v.3h-10.6z" fill-rule="evenodd"/>
<path d="M178 191.7h9.5v.3h-9.5z" fill-rule="evenodd"/>
<path d="M187.5 191.7h.3v4.7h-.3z" fill-rule="evenodd"/>
<path d="M200.1 191.7h.4v4.7h-.4z" fill-rule="evenodd"/>
<path d="M23.2 196.4h.3v4.8h-.3z" fill-rule="evenodd"/>
<path d="M69.6 196.4h.3v4.8h-.3z" fill-rule="evenodd"/>
<path d="M108.3 196.4h.4v4.8h-.4z" fill-rule="evenodd"/>
<path d="M108.3 196.4h15.8v.4h-15.8z" fill-rule="evenodd"/>
<path d="M124.2 196.4h.3v4.8h-.3z" fill-rule="evenodd"/>
<path d="M124.2 196.4h11.5v.4h-11.5z" fill-rule="evenodd"/>
<path d="M135.8 196.4h10.5v.4h-10.5z" fill-rule="evenodd"/>
<path d="M146.3 196.4h9.5v.4h-9.5z" fill-rule="evenodd"/>
<path d="M155.8 196.4h.3v4.8h-.3z" fill-rule="evenodd"/>
<path d="M155.8 196.4h11.6v.4h-11.6z" fill-rule="evenodd"/>
<path d="M167.4 196.4h10.6v.4h-10.6z" fill-rule="evenodd"/>
<path d="M178 196.4h9.5v.4h-9.5z" fill-rule="evenodd"/>
<path d="M187.5 196.4h.3v4.8h-.3z" fill-rule="evenodd"/>
<path d="M200.1 196.4h.4v4.8h-.4z" fill-rule="evenodd"/>
<path d="M23.2 201.2h.3v4.7h-.3z" fill-rule="evenodd"/>
<path d="M69.6 201.2h.3v4.7h-.3z" fill-rule="evenodd"/>
<path d="M69.6 201.2h18.7v.3h-18.7z" fill-rule="evenodd"/>
<path d="M88.3 201.2h20v.3h-20z" fill-rule="evenodd"/>
<path d="M108.3 201.2h.4v4.7h-.4z" fill-rule="evenodd"/>
<path d="M108.3 201.2h15.8v.3h-15.8z" fill-rule="evenodd"/>
<path d="M124.2 201.2h.3v4.7h-.3z" fill-rule="evenodd"/>
<path d="M124.2 201.2h11.5v.3h-11.5z" fill-rule="evenodd"/>
<path d="M135.8 201.2h10.5v.3h-10.5z" fill-rule="evenodd"/>
<path d="M146.3 201.2h9.5v.3h-9.5z" fill-rule="evenodd"/>
<path d="M155.8 201.2h.3v4.7h-.3z" fill-rule="evenodd"/>
<path d="M155.8 201.2h11.6v.3h-11.6z" fill-rule="evenodd"/>
<path d="M167.4 201.2h10.6v.3h-10.6z" fill-rule="evenodd"/>
<path d="M178 201.2h9.5v.3h-9.5z" fill-rule="evenodd"/>
<path d="M187.5 201.2h.3v4.7h-.3z" fill-rule="evenodd"/>
<path d="M200.1 201.2h.4v4.7h-.4z" fill-rule="evenodd"/>
<path d="M187.5 201.2h13v.3h-13z" fill-rule="evenodd"/>
<path d="M23.2 205.9h.3v8.5h-.3z" fill-rule="evenodd"/>
<path d="M23.2 205.9h16.9v.3h-16.9z" fill-rule="evenodd"/>
<path d="M40.1 205.9h29.5v.3h-29.5z" fill-rule="evenodd"/>
<path d="M69.6 205.9h.3v8.5h-.3z" fill-rule="evenodd"/>
<path d="M69.6 205.9h38.7v.3h-38.7z" fill-rule="evenodd"/>
<path d="M108.3 205.9h.4v8.5h-.4z" fill-rule="evenodd"/>
<path d="M108.3 205.9h15.8v.3h-15.8z" fill-rule="evenodd"/>
<path d="M124.2 205.9h.3v8.5h-.3z" fill-rule="evenodd"/>
<path d="M124.2 205.9h11.5v.3h-11.5z" fill-rule="evenodd"/>
<path d="M135.8 205.9h10.5v.3h-10.5z" fill-rule="evenodd"/>
<path d="M146.3 205.9h9.5v.3h-9.5z" fill-rule="evenodd"/>
<path d="M155.8 205.9h.3v8.5h-.3z" fill-rule="evenodd"/>
<path d="M155.8 205.9h11.6v.3h-11.6z" fill-rule="evenodd"/>
<path d="M167.4 205.9h10.6v.3h-10.6z" fill-rule="evenodd"/>
<path d="M178 205.9h9.5v.3h-9.5z" fill-rule="evenodd"/>
<path d="M187.5 205.9h.3v8.5h-.3z" fill-rule="evenodd"/>
<path d="M200.1 205.9h.4v8.5h-.4z" fill-rule="evenodd"/>
<path d="M187.5 205.9h13v.3h-13z" fill-rule="evenodd"/>
<path d="M23.2 214.4h.3v4.8h-.3z" fill-rule="evenodd"/>
<path d="M23.2 214.4h16.9v.4h-16.9z" fill-rule="evenodd"/>
<path d="M40.1 214.4h29.5v.4h-29.5z" fill-rule="evenodd"/>
<path d="M69.6 214.4h.3v4.8h-.3z" fill-rule="evenodd"/>
<path d="M69.6 214.4h18.7v.4h-18.7z" fill-rule="evenodd"/>
<path d="M88.3 214.4h20v.4h-20z" fill-rule="evenodd"/>
<path d="M108.3 214.4h.4v4.8h-.4z" fill-rule="evenodd"/>
<path d="M108.3 214.4h15.8v.4h-15.8z" fill-rule="evenodd"/>
<path d="M124.2 214.4h.3v4.8h-.3z" fill-rule="evenodd"/>
<path d="M124.2 214.4h11.5v.4h-11.5z" fill-rule="evenodd"/>
<path d="M135.8 214.4h10.5v.4h-10.5z" fill-rule="evenodd"/>
<path d="M146.3 214.4h9.5v.4h-9.5z" fill-rule="evenodd"/>
<path d="M155.8 214.4h.3v4.8h-.3z" fill-rule="evenodd"/>
<path d="M155.8 214.4h11.6v.4h-11.6z" fill-rule="evenodd"/>
<path d="M167.4 214.4h10.6v.4h-10.6z" fill-rule="evenodd"/>
<path d="M178 214.4h9.5v.4h-9.5z" fill-rule="evenodd"/>
<path d="M187.5 214.4h.3v4.8h-.3z" fill-rule="evenodd"/>
<path d="M200.1 214.4h.4v4.8h-.4z" fill-rule="evenodd"/>
<path d="M187.5 214.4h13v.4h-13z" fill-rule="evenodd"/>
<path d="M23.2 219.2h.3v8.7h-.3z" fill-rule="evenodd"/>
<path d="M23.2 227.6h16.9v.3h-16.9z" fill-rule="evenodd"/>
<path d="M40.1 227.6h29.5v.3h-29.5z" fill-rule="evenodd"/>
<path d="M69.6 219.2h.3v8.7h-.3z" fill-rule="evenodd"/>
<path d="M69.6 219.2h38.7v.3h-38.7z" fill-rule="evenodd"/>
<path d="M69.6 227.6h38.7v.3h-38.7z" fill-rule="evenodd"/>
<path d="M108.3 219.2h.4v8.7h-.4z" fill-rule="evenodd"/>
<path d="M108.3 219.2h15.8v.3h-15.8z" fill-rule="evenodd"/>
<path d="M108.3 227.6h15.8v.3h-15.8z" fill-rule="evenodd"/>
<path d="M124.2 219.2h.3v8.7h-.3z" fill-rule="evenodd"/>
<path d="M124.2 219.2h11.5v.3h-11.5z" fill-rule="evenodd"/>
<path d="M124.2 227.6h11.5v.3h-11.5z" fill-rule="evenodd"/>
<path d="M135.8 219.2h10.5v.3h-10.5z" fill-rule="evenodd"/>
<path d="M135.8 227.6h10.5v.3h-10.5z" fill-rule="evenodd"/>
<path d="M146.3 219.2h9.5v.3h-9.5z" fill-rule="evenodd"/>
<path d="M146.3 227.6h9.5v.3h-9.5z" fill-rule="evenodd"/>
<path d="M155.8 219.2h.3v8.7h-.3z" fill-rule="evenodd"/>
<path d="M155.8 219.2h11.6v.3h-11.6z" fill-rule="evenodd"/>
<path d="M155.8 227.6h11.6v.3h-11.6z" fill-rule="evenodd"/>
<path d="M167.4 219.2h10.6v.3h-10.6z" fill-rule="evenodd"/>
<path d="M167.4 227.6h10.6v.3h-10.6z" fill-rule="evenodd"/>
<path d="M178 219.2h9.5v.3h-9.5z" fill-rule="evenodd"/>
<path d="M178 227.6h9.5v.3h-9.5z" fill-rule="evenodd"/>
<path d="M187.5 219.2h.3v8.7h-.3z" fill-rule="evenodd"/>
<path d="M200.1 219.2h.4v8.7h-.4z" fill-rule="evenodd"/>
<path d="M187.5 227.6h13v.3h-13z" fill-rule="evenodd"/>
</g>
<g font-size="4.9" fill="#231f20">
<text x="137.4" y="9.9">LM158, LM158A, LM258, LM258A</text>
<text x="115.5" y="14.8">LM358, LM358A, LM358Y, LM2904, LM2904Q</text>
<text x="133.3" y="19.7">DUAL OPERATIONAL AMPLIFIERS</text>
</g>
<text font-size="3.9" fill="#231f20" x="23.2" y="30.2">electrical characteristics at specified free-air temperature, V</text>
<g font-size="3.5" fill="#231f20">
<text x="133.5" y="31.1">CC = 5 V (unless otherwise noted)</text>
<text x="112.7" y="271">•</text>
</g>
<g font-size="2.8" fill="#231f20">
<text x="135.5" y="35.7">LM158</text>
<text x="37.4" y="40.1">PARAMETER</text>
<text x="75.3" y="40.2">TEST CONDITIONS†</text>
<text x="113.6" y="40.2">TA‡</text>
<text x="115.1" y="40.9">A</text>
<text x="135.5" y="39.2">LM258</text>
<text x="167.2" y="37.5">LM358</text>
<text x="190.5" y="40.1">UNIT</text>
<text x="128.1" y="44.2">MIN</text>
<text x="137.9" y="44.2">TYP§</text>
<text x="148.2" y="44.2">MAX</text>
<text x="159.8" y="44.2">MIN</text>
<text x="169.5" y="44.2">TYP§</text>
<text x="179.9" y="44.2">MAX</text>
<text x="25.6" y="52.6">VIO</text>
<text x="41.4" y="52.6">Input offset voltage</text>
<text x="71" y="49.2">VCC = 5 V to MAX,</text>
<text x="71" y="52.7">VIC</text>
<text x="71" y="52.7">VIC = VICR(</text>
<text x="78.9" y="52.7">VICR(min)</text>
<text x="88.9" y="53.4">i ),</text>
<text x="113" y="49.6">25°C</text>
<text x="143.4" y="49.6">3</text>
<text x="152.9" y="49.6">5</text>
<text x="175" y="49.6">3</text>
<text x="184.6" y="49.6">7</text>
<text x="191.6" y="52.6">mV</text>
<text x="71" y="56.2">VO = 1.4 V</text>
<text x="109.9" y="55.7">Full range</text>
<text x="152.9" y="55.7">7</text>
<text x="184.6" y="55.7">9</text>
<text x="25.6" y="64.7">αVIO</text>
<text x="41.4" y="61.1">Average temperature</text>
<text x="41.4" y="64.7">coefficient of</text>
<text x="109.9" y="64.7">Full range</text>
<text x="143.4" y="64.7">7</text>
<text x="175" y="64.7">7</text>
<text x="190" y="64.7">µV/°C</text>
<text x="41.4" y="68.2">input offset voltage</text>
<text x="25.6" y="75.4">IIO</text>
<text x="41.4" y="75.4">Input offset current</text>
<text x="71" y="75.4">VO = 1.4 V</text>
<text x="71" y="75.4">VO = 1 4 V</text>
<text x="109.9" y="77.7">Full range</text>
<text x="113" y="73">25°C</text>
<text x="143.4" y="73">2</text>
<text x="149.8" y="77.7">100</text>
<text x="151.3" y="73">30</text>
<text x="175" y="73">2</text>
<text x="181.4" y="77.7">150</text>
<text x="183" y="73">50</text>
<text x="192" y="75.4">nA</text>
<text x="41.4" y="82.5">Average temperature</text>
<text x="25.6" y="86.1">αIIO</text>
<text x="41.4" y="86">coefficient of</text>
<text x="41.4" y="89.5">input offset current</text>
<text x="109.9" y="86.1">Full range</text>
<text x="141.8" y="86.1">10</text>
<text x="173.5" y="86.1">10</text>
<text x="190.1" y="86.1">pA/°C</text>
<text x="113" y="94.4">25°C</text>
<text x="140.2" y="94.4">–20</text>
<text x="148.2" y="94.4">–150</text>
<text x="171.9" y="94.4">–20</text>
<text x="179.9" y="94.4">–250</text>
<text x="25.6" y="96.7">IIB</text>
<text x="41.4" y="96.7">Input bias current</text>
<text x="71" y="96.7">VO = 1.4 V</text>
<text x="71" y="96.7">VO = 1 4 V</text>
<text x="109.9" y="99.1">Full range</text>
<text x="148.2" y="99.1">–300</text>
<text x="179.9" y="99.1">–500</text>
<text x="192" y="96.7">nA</text>
<text x="113" y="105.7">25°C</text>
<text x="125.5" y="107.4">VCC–1.5</text>
<text x="128.3" y="103.9">0 to</text>
<text x="157.2" y="107.4">VCC–1.5</text>
<text x="160" y="103.9">0 to</text>
<text x="25.6" y="110">VICR</text>
<text x="41.4" y="108.3">Common-mode</text>
<text x="41.4" y="111.8">input voltage range</text>
<text x="71" y="110">VCC = 5 V to MAX</text>
<text x="129.4" y="112.3">0 to</text>
<text x="161" y="112.3">0 to</text>
<text x="192.8" y="110">V</text>
<text x="109.9" y="114.2">Full range</text>
<text x="126.6" y="115.9">VCC–2</text>
<text x="158.2" y="115.9">VCC–2</text>
<text x="71" y="120.8">RL ≥ 2 kΩ</text>
<text x="71" y="125.6">RL ≥ 10 kΩ</text>
<text x="113" y="120.8">25°C</text>
<text x="113" y="125.6">25°C</text>
<text x="125.5" y="120.8">VCC–1.5</text>
<text x="157.2" y="120.8">VCC–1.5</text>
<text x="25.6" y="127.9">VOH</text>
<text x="41.4" y="126.2">High-level</text>
<text x="41.4" y="129.7">output voltage</text>
<text x="44.1" y="126.2">g</text>
<text x="89.7" y="130.3">RL = 2 kΩ</text>
<text x="109.9" y="130.3">Full range</text>
<text x="130.2" y="130.3">26</text>
<text x="161.8" y="130.3">26</text>
<text x="192.8" y="127.9">V</text>
<text x="71" y="132.7">VCC = MAX</text>
<text x="89.7" y="135">RL ≥ 10 kΩ</text>
<text x="109.9" y="135">Full range</text>
<text x="130.2" y="135">27</text>
<text x="141.8" y="135">28</text>
<text x="161.8" y="135">27</text>
<text x="173.5" y="135">28</text>
<text x="25.6" y="141.7">VOL</text>
<text x="41.4" y="139.8">Low-level</text>
<text x="41.4" y="143.3">output voltage</text>
<text x="71" y="141.7">RL ≤ 10 kΩ</text>
<text x="109.9" y="141.7">Full range</text>
<text x="143.4" y="141.7">5</text>
<text x="151.3" y="141.7">20</text>
<text x="175" y="141.7">5</text>
<text x="183" y="141.7">20</text>
<text x="191.6" y="141.7">mV</text>
<text x="41.4" y="148.6">Large-signal</text>
<text x="71" y="148.6">VCC = 15 V,</text>
<text x="113" y="149">25°C</text>
<text x="130.2" y="149">50</text>
<text x="140.2" y="149">100</text>
<text x="161.8" y="149">25</text>
<text x="171.9" y="149">100</text>
<text x="25.6" y="152">AVD</text>
<text x="41.4" y="152.1">differential</text>
<text x="41.4" y="155.6">voltage amplification</text>
<text x="71" y="155.6">RL = ≥ 2 kΩ</text>
<text x="71" y="152.1">VO</text>
<text x="71" y="152.1">VO = 1 V to 11 V,</text>
<text x="78.3" y="152.1">1 V to 11 V</text>
<text x="109.9" y="155.1">Full range</text>
<text x="130.2" y="155.1">25</text>
<text x="161.8" y="155.1">15</text>
<text x="190.3" y="152">V/mV</text>
<text x="41.4" y="160.5">Common-mode</text>
<text x="71" y="160.5">VCC = 5 V to MAX,</text>
<text x="25.6" y="162.4">CMRR</text>
<text x="41.4" y="164.1">rejection ratio</text>
<text x="71" y="164.1">VIC = VICR(min)</text>
<text x="113" y="162.4">25°C</text>
<text x="130.2" y="162.4">70</text>
<text x="141.8" y="162.4">80</text>
<text x="161.8" y="162.4">65</text>
<text x="173.5" y="162.4">80</text>
<text x="192" y="162.4">dB</text>
<text x="25.6" y="172.6">kSVR</text>
<text x="41.4" y="169">Supply-voltage</text>
<text x="41.4" y="172.6">rejection ratio</text>
<text x="71" y="172.6">VCC = 5 V to MAX</text>
<text x="113" y="172.6">25°C</text>
<text x="130.2" y="172.6">65</text>
<text x="140.2" y="172.6">100</text>
<text x="161.8" y="172.6">65</text>
<text x="171.9" y="172.6">100</text>
<text x="192" y="172.6">dB</text>
<text x="41.4" y="176.1">(∆VDD/∆VIO)</text>
<text x="25.6" y="180.9">VO1/VO2</text>
<text x="41.4" y="180.9">Crosstalk attenuation</text>
<text x="71" y="180.9">f = 1 kHz to 20 kHz</text>
<text x="113" y="180.9">25°C</text>
<text x="113" y="185.7">25°C</text>
<text x="128.6" y="185.7">–20</text>
<text x="140.2" y="180.9">120</text>
<text x="140.2" y="185.7">–30</text>
<text x="160.3" y="185.7">–20</text>
<text x="171.9" y="180.9">120</text>
<text x="171.9" y="185.7">–30</text>
<text x="192" y="180.9">dB</text>
<text x="71" y="186.4">VCC = 15 V, VID</text>
<text x="71" y="189.9">VO = 0</text>
<text x="72.9" y="187.1">CC</text>
<text x="85.7" y="186.4">,</text>
<text x="89.1" y="187.1">ID = 1 V,,</text>
<text x="109.9" y="190.4">Full range</text>
<text x="128.6" y="190.4">–10</text>
<text x="160.3" y="190.4">–10</text>
<text x="25.6" y="195.2">IO</text>
<text x="41.4" y="195.2">Output current</text>
<text x="71" y="195.8">VCC = 15 V, VID</text>
<text x="72.9" y="196.5">CC</text>
<text x="85.7" y="195.8">,</text>
<text x="89.1" y="196.5">ID = –1 V,,</text>
<text x="113" y="195.2">25°C</text>
<text x="130.2" y="195.2">10</text>
<text x="141.8" y="195.2">20</text>
<text x="161.8" y="195.2">10</text>
<text x="173.5" y="195.2">20</text>
<text x="191.6" y="192.8">mA</text>
<text x="71" y="199.4">VO = 15 V</text>
<text x="109.9" y="199.9">Full range</text>
<text x="131.7" y="199.9">5</text>
<text x="163.4" y="199.9">5</text>
<text x="41.4" y="209.4">Short-circuit</text>
<text x="71" y="204.7">VID = –1 V,</text>
<text x="71" y="209.4">VCC at 5 V, GND at –5 V,</text>
<text x="89.7" y="204.7">VO = 200 mV</text>
<text x="113" y="204.7">25°C</text>
<text x="130.2" y="204.7">12</text>
<text x="141.8" y="204.7">30</text>
<text x="161.8" y="204.7">12</text>
<text x="173.5" y="204.7">30</text>
<text x="192" y="204.7">µA</text>
<text x="25.6" y="211.3">IOS</text>
<text x="41.4" y="213">output current</text>
<text x="71" y="213">VO = 0</text>
<text x="113" y="211.3">25°C</text>
<text x="140.3" y="211.3">±40</text>
<text x="149.8" y="211.3">±60</text>
<text x="171.9" y="211.3">±40</text>
<text x="181.5" y="211.3">±60</text>
<text x="191.6" y="211.3">mA</text>
<text x="25.6" y="222">ICC</text>
<text x="41.4" y="220.3">Supply current</text>
<text x="71" y="217.9">VO = 2.5 V,</text>
<text x="89.7" y="217.9">No load</text>
<text x="109.9" y="217.9">Full range</text>
<text x="141" y="217.9">0.7</text>
<text x="150.6" y="217.9">1.2</text>
<text x="172.7" y="217.9">0.7</text>
<text x="182.2" y="217.9">1.2</text>
<text x="191.6" y="222">mA</text>
<text x="41.4" y="223.8">(two amplifiers)</text>
<text x="71" y="222.6">VCC = MAX, VO = 0.5 V,</text>
<text x="71" y="226.1">No load</text>
<text x="109.9" y="224.5">Full range</text>
<text x="143.4" y="224.5">1</text>
<text x="152.9" y="224.5">2</text>
<text x="175" y="224.5">1</text>
<text x="184.6" y="224.5">2</text>
<text x="23.2" y="230.4">† All characteristics are measured under open-loop conditions with zero common-mode input voltage, unless otherwise specified. MAX V</text>
<text x="192.1" y="231.8">CC for</text>
<text x="23.2" y="237.5">‡ Full range is –55°C to 125°C for LM158, –25°C to 85°C for LM258, 0°C to 70°C for LM358, and –40°C to 125°C for LM2904 and LM2904Q.</text>
<text x="25.3" y="234.6">testing purposes is 26 V for LM 2904 and 30 V for others.</text>
<text x="23.2" y="241">§ All typical values are at T</text>
<text x="56.4" y="242.4">A = 25°C.</text>
<text x="199.2" y="270.7">5</text>
</g>
<text font-size="2.5" fill="#231f20" x="146.1" y="22.7">SLOS068C – JUNE 1976 – REVISED JULY 1998</text>
<g font-size="2.1" fill="#231f20">
<text x="85.3" y="271">POST OFFICE BOX 655303</text>
<text x="114.9" y="271">DALLAS, TEXAS 75265</text>
</g>
</svg>
